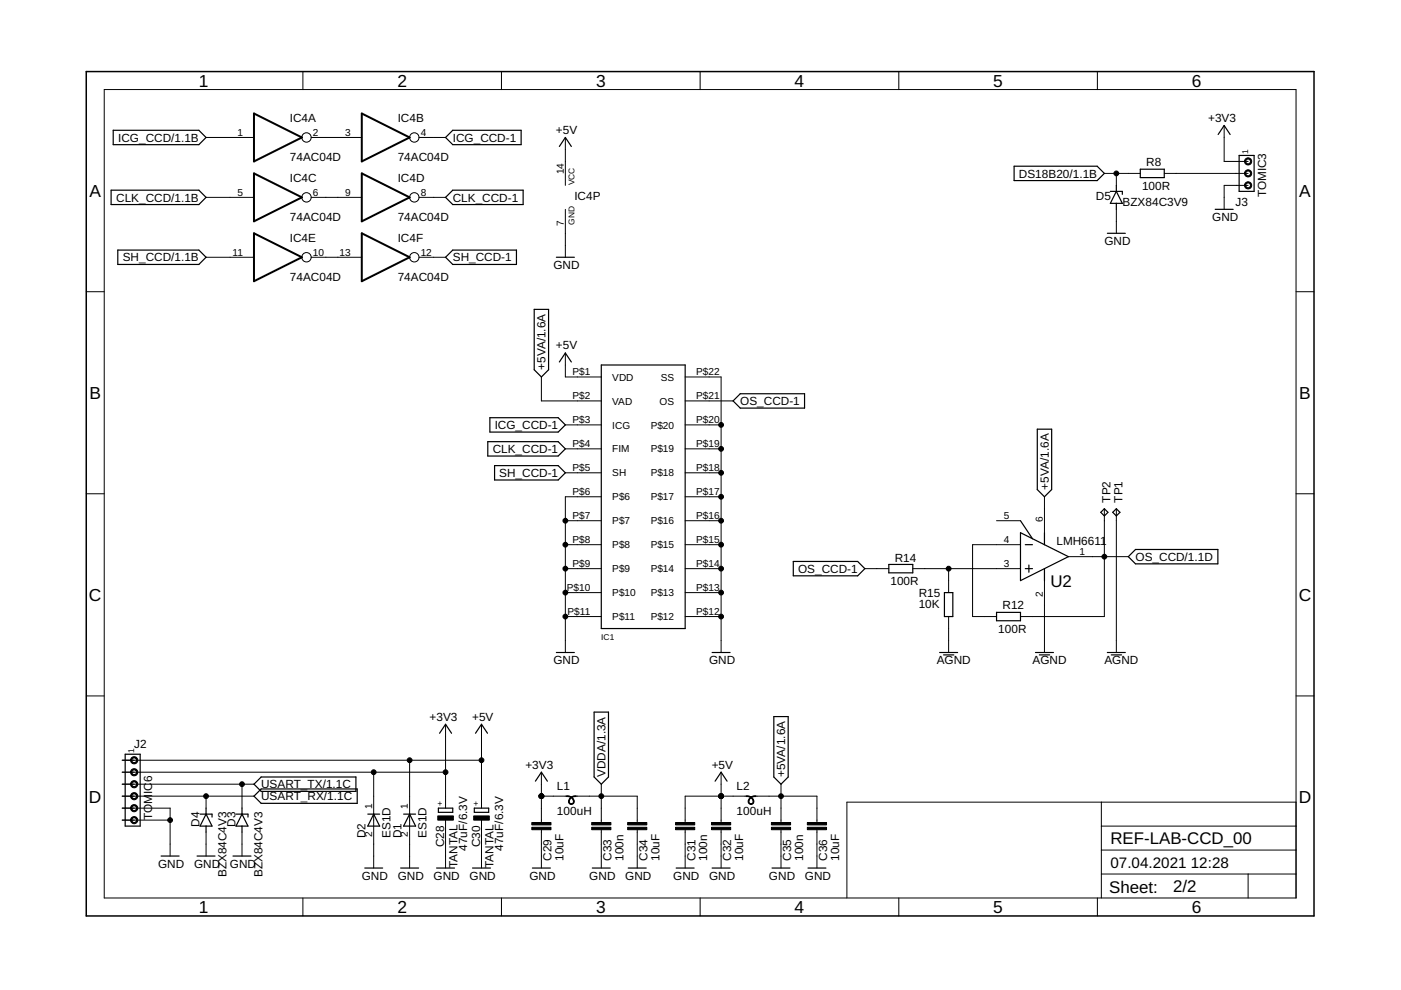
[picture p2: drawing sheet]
<svg xmlns="http://www.w3.org/2000/svg" width="297mm" height="210mm" viewBox="0 0 297 210" stroke-linecap="round" stroke-linejoin="round" font-family="sans-serif">
<g fill="none" stroke="#000" stroke-width=".25">
<path d="M24 27.6h18.2l1.5 1.5-1.5 1.6h-18.2zM94.5 29.1l1.5-1.5h14.5v3.1h-14.5zM118.6 31.1l1.3-2 1.2 2M215 35.2h17.6l1.5 1.6-1.5 1.5h-17.6zM236.7 39.3v1.3M241.8 35.9h5v1.8h-5zM258.3 28.5l1.2-1.9 1.3 1.9M262.7 33h3.2v7.6h-3.2zM23.6 40.3h18.6l1.5 1.5-1.5 1.6h-18.6zM25 53h17.2l1.5 1.5-1.5 1.6h-17.2zM94.5 41.8l1.5-1.5h14.9v3.1h-14.9zM94.5 54.5l1.5-1.5h13.5v3.1h-13.5z"/>
<path d="M118 54.5h3.8M234.8 49.5h3.8M235.4 40.6h2.6v.6M236.7 40.6l1.3 2.5h-2.6zM236.7 43.1v1.3M257.6 44.4h3.9M113.3 65.6h3v12.8l-1.5 1.5-1.5-1.5zM118.6 76.8l1.3-2 1.2 2M127.5 77.4h17.8v55.9h-17.8zM103.4 93.6h14.9l1.6 1.6-1.6 1.5h-14.9zM103.9 88.6h14.4l1.6 1.5-1.6 1.5h-14.4zM104.9 98.7h13.4l1.6 1.5-1.6 1.6h-13.4z"/>
<path d="M155.4 85l1.6-1.5h13.6v3h-13.6zM219.9 91h3.1v12.8l-1.6 1.5-1.5-1.5zM168.2 119h13.6l1.6 1.6-1.6 1.5h-13.6zM188.4 119.7h5.1v1.8h-5.1zM216.4 112.9l10.1 5.1-10.1 5.1zM216.4 110.4l2.5 3.8M217.4 115.5h1.5M218.1 119.8v1.5M221.4 112.9v2.6M233.4 108.6l.7-.7 .8 .7-.8 .8zM235.9 108.6l.8-.7 .7 .7-.7 .8zM239.2 118l1.5-1.5h17.5v3h-17.5z"/>
<path d="M118 138.3h3.8M151 138.3h3.8M199.2 138.3h3.8M200 138.9h2.2M200.2 125.6h1.8v5.1h-1.8zM211.3 129.8h5.1v1.8h-5.1zM217.4 120.6h1.5M219.5 138.3h3.9M220.4 138.9h2.1M221.4 120.6v2.5M234.8 138.3h3.8M235.6 138.9h2.2"/>
<path d="M26.5 159.9h3.2v15.3h-3.2zM93.2 155.5l1.3-1.9 1.2 1.9M100.8 155.5l1.3-1.9 1.3 1.9M126 151h3v13.7l-1.5 1.6-1.5-1.6zM164.1 151.9h3v12.8l-1.5 1.6-1.5-1.6zM42.4 172.6h2.6v.6M43.7 172.6l1.3 2.6h-2.6zM43.7 171.3v1.3M43.7 175.2v1.2M50 172.6h2.6v.6M51.3 172.6l1.3 2.6h-2.6zM51.3 171.3v1.3"/>
<path d="M51.3 175.2v1.2M53.8 166.3l1.6-1.6h20.1v3.1h-20.1zM53.8 168.8l1.6-1.5h20.3v3h-20.3zM78 172.6h2.5M79.2 172.6l1.3 2.6h-2.5zM85.6 172.6h2.5M86.8 172.6l1.3 2.6h-2.5zM92.9 171.3h3.1v.9h-3.1zM100.6 171.3h3v.9h-3zM113.5 165.6l1.3-1.9 1.3 1.9M151.6 165.6l1.3-1.9 1.3 1.9M34.2 181.5h3.8"/>
<path d="M41.8 181.5h3.8M49.4 181.5h3.8M77.3 184h3.8M84.9 184h3.9M92.6 184h3.8M100.2 184h3.8M112.9 184h3.8M125.6 184h3.8M133.2 184h3.8M143.4 184h3.8M151 184h3.8M163.7 184h3.8"/>
<path d="M171.3 184h3.8"/>
</g>
<g fill="none" stroke="#000" stroke-width=".21">
<path d="M22.1 19h252.7v171.4h-252.7zM64.2 15.2v3.8M106.3 15.2v3.8M148.4 15.2v3.8M190.6 15.2v3.8M232.7 15.2v3.8M43.7 29.1h10.1M66 29.1h10.7M88.8 29.1h5.7M119.9 29.1v10.2M234.1 36.8h7.7M236.7 36.8v2.5"/>
<path d="M246.8 36.8h17.8M259.5 26.6v7.6h5.1M264.6 39.3h-5.1v5.1M43.7 41.8h10.1M43.7 54.5h10.1M66 41.8h10.7M66 54.5h10.7M88.8 41.8h5.7M88.8 54.5h5.7M119.9 44.4v10.1M236.7 44.4v5.1M18.3 61.8h3.8"/>
<path d="M114.8 79.9v5.1h12.7M119.9 74.8v5.1h7.6M145.3 79.9h7.6v58.4M274.8 61.8h3.8M119.9 90.1h7.6M119.9 95.2h7.6M145.3 85h10.1M145.3 90.1h7.6M145.3 95.2h7.6M18.3 104.7h3.8M119.9 100.2h7.6M119.9 110.4h7.6"/>
<path d="M119.9 115.5h7.6M127.5 105.3h-7.6v33M145.3 100.2h7.6M145.3 105.3h7.6M145.3 110.4h7.6M145.3 115.5h7.6M211.3 110.4h5.1M216.4 115.5h-10.2v15.2h5.1M221.4 105.3v7.6M226.5 118h12.7M234.1 107.9v22.8h-17.7M236.7 107.9v30.4"/>
<path d="M274.8 104.7h3.8M119.9 120.6h7.6M119.9 125.6h7.6M119.9 130.7h7.6M145.3 120.6h7.6M145.3 125.6h7.6M145.3 130.7h7.6M183.4 120.6h5M193.5 120.6h22.9M201.1 120.6v5M201.1 130.7v7.6M221.4 123.1v15.2"/>
<path d="M18.3 147.6h3.8M94.5 153.6v17.7M102.1 153.6v17.7M274.8 147.6h3.8M25.9 171.3h10.2v10.2M25.9 168.8h27.9M25.9 161.2h76.2M25.9 163.7h68.6M25.9 166.3h27.9M25.9 173.9h10.2M43.7 168.8v2.5M43.7 176.4v5.1"/>
<path d="M51.3 166.3v5M51.3 176.4v5.1M79.2 163.7v20.3M86.8 161.2v22.8M94.5 173.9v10.1M102.1 173.9v10.1M114.8 168.8h5.3M114.8 163.7v10.7M114.8 175.9v8.1M122.2 168.8h12.9v5.6M127.5 166.3v8.1M127.5 175.9v8.1"/>
<path d="M135.1 175.9v8.1M145.3 175.9v8.1M152.9 163.7v10.7M152.9 175.9v8.1M158.2 168.8h-12.9v5.6M160.3 168.8h12.9v5.6M165.6 166.3v8.1M165.6 175.9v8.1M173.2 175.9v8.1M233.5 170.1v20.3M233.5 175.2h41.3M274.8 170.1h-95.2v20.3"/>
<path d="M64.2 190.4v3.8M106.3 190.4v3.8M148.4 190.4v3.8M190.6 190.4v3.8M232.7 190.4v3.8M233.5 185.3h41.3M233.5 180.2h41.3M264.6 185.3v5.1"/>
<circle cx="65" cy="29.1" r=".99"/>
<circle cx="87.8" cy="29.1" r=".99"/>
<circle cx="65" cy="41.8" r=".99"/>
<circle cx="65" cy="54.5" r=".99"/>
<circle cx="87.8" cy="41.8" r=".99"/>
<circle cx="87.8" cy="54.5" r=".99"/>
</g>
<path d="M18.3 15.2h260.3v179h-260.3z" fill="none" stroke="#000" stroke-width=".32"/>
<path d="M53.8 24.1l10.2 5-10.2 5.1zM53.8 36.8l10.2 5-10.2 5.1zM76.7 24.1l10.1 5-10.1 5.1zM76.7 36.8l10.1 5-10.1 5.1zM53.8 49.5l10.2 5-10.2 5.1zM76.7 49.5l10.1 5-10.1 5.1z" fill="none" stroke="#000" stroke-width=".42"/>
<g fill="#000" stroke="#000" stroke-width=".21">
<path d="M92.8 173h3.3v.9h-3.3zM100.4 173h3.3v.9h-3.3zM112.8 175.4h4v.5h-4zM112.8 174.4h4v.5h-4zM125.5 175.4h4v.5h-4zM125.5 174.4h4v.5h-4zM133.1 175.4h4v.5h-4zM133.1 174.4h4v.5h-4zM143.2 175.4h4.1v.5h-4.1zM143.2 174.4h4.1v.5h-4.1zM150.9 175.4h4v.5h-4zM150.9 174.4h4v.5h-4z"/>
<path d="M163.6 175.4h4v.5h-4zM163.6 174.4h4v.5h-4zM171.2 175.4h4v.5h-4zM171.2 174.4h4v.5h-4z"/>
</g>
<g fill="#000" stroke="#000" stroke-width=".21">
<path d="M264 33.7a.76 .76 0 0 1 1.3 .1 .76 .76 0 0 1-.4 1.1 .76 .76 0 0 1-1-.7h.2a.51 .51 0 0 1 .7-.4 .51 .51 0 0 1 .2 .8 .51 .51 0 0 1-.9-.2v-.2h-.2z" fill-rule="evenodd"/>
<path d="M264 36.3a.76 .76 0 0 1 1.3 0 .76 .76 0 0 1-.4 1.2 .76 .76 0 0 1-1-.7h.2a.51 .51 0 0 1 .7-.5 .51 .51 0 0 1 .2 .9 .51 .51 0 0 1-.9-.3v-.1h-.2z" fill-rule="evenodd"/>
<path d="M264 38.8a.76 .76 0 0 1 1.3 .1 .76 .76 0 0 1-.4 1.1 .76 .76 0 0 1-1-.7h.2a.51 .51 0 0 1 .7-.4 .51 .51 0 0 1 .2 .8 .51 .51 0 0 1-.9-.2v-.2h-.2z" fill-rule="evenodd"/>
<path d="M27.9 160.7a.77 .77 0 0 1 1.2 0 .77 .77 0 0 1-.4 1.2 .77 .77 0 0 1-1-.7h.2a.51 .51 0 0 1 .8-.4 .51 .51 0 0 1 .1 .8 .51 .51 0 0 1-.8-.2l-.1-.2h-.2z" fill-rule="evenodd"/>
<path d="M27.9 163.2a.77 .77 0 0 1 1.2 .1 .77 .77 0 0 1-.4 1.2 .77 .77 0 0 1-1-.8h.2a.51 .51 0 0 1 .8-.4 .51 .51 0 0 1 .1 .9 .51 .51 0 0 1-.8-.3l-.1-.2h-.2z" fill-rule="evenodd"/>
<path d="M27.9 165.8a.77 .77 0 0 1 1.2 0 .77 .77 0 0 1-.4 1.2 .77 .77 0 0 1-1-.7h.2a.51 .51 0 0 1 .8-.4 .51 .51 0 0 1 .1 .8 .51 .51 0 0 1-.8-.2l-.1-.2h-.2z" fill-rule="evenodd"/>
<path d="M27.9 168.3a.77 .77 0 0 1 1.2 .1 .77 .77 0 0 1-.4 1.1 .77 .77 0 0 1-1-.7h.2a.51 .51 0 0 1 .8-.4 .51 .51 0 0 1 .1 .8 .51 .51 0 0 1-.8-.2l-.1-.2h-.2z" fill-rule="evenodd"/>
<path d="M27.9 170.9a.77 .77 0 0 1 1.2 0 .77 .77 0 0 1-.4 1.2 .77 .77 0 0 1-1-.8h.2a.51 .51 0 0 1 .8-.4 .51 .51 0 0 1 .1 .9 .51 .51 0 0 1-.8-.3l-.1-.2h-.2z" fill-rule="evenodd"/>
<path d="M27.9 173.4a.77 .77 0 0 1 1.2 0 .77 .77 0 0 1-.4 1.2 .77 .77 0 0 1-1-.7h.2a.51 .51 0 0 1 .8-.4 .51 .51 0 0 1 .1 .8 .51 .51 0 0 1-.8-.2l-.1-.2h-.2z" fill-rule="evenodd"/>
<path d="M120.6 169.8h.1a.45 .45 0 0 0 .4 .6 .45 .45 0 0 0 .5-.6h.1a.6 .6 0 0 1-.6 .8 .6 .6 0 0 1-.5-.8z" fill-rule="evenodd"/>
<path d="M120.1 168.7l.6 .1 .5 .2-.1 .1-1-.2z" fill-rule="evenodd"/>
<path d="M120.8 169.2l.3-.2 .1 .1-.5 .7h-.1z" fill-rule="evenodd"/>
<path d="M121.2 169l.5 .8h-.1l-.5-.7z" fill-rule="evenodd"/>
<path d="M121.1 169l.5-.2 .6-.1v.2l-1 .2z" fill-rule="evenodd"/>
<path d="M158.6 169.8h.2a.45 .45 0 0 0 .4 .6 .45 .45 0 0 0 .5-.6h.1a.61 .61 0 0 1-.6 .8 .61 .61 0 0 1-.6-.8z" fill-rule="evenodd"/>
<path d="M158.2 168.7l.6 .1 .5 .2-.1 .1-1-.2z" fill-rule="evenodd"/>
<path d="M158.9 169.2l.3-.2 .1 .1-.5 .7h-.2z" fill-rule="evenodd"/>
<path d="M159.3 169l.5 .8h-.1l-.5-.7z" fill-rule="evenodd"/>
<path d="M159.2 169l.5-.2 .6-.1v.2l-1 .2z" fill-rule="evenodd"/>
<circle cx="236.7" cy="36.8" r=".51"/>
<circle cx="152.9" cy="95.2" r=".51"/>
<circle cx="152.9" cy="90.1" r=".51"/>
<circle cx="119.9" cy="115.5" r=".51"/>
<circle cx="119.9" cy="110.4" r=".51"/>
<circle cx="152.9" cy="100.2" r=".51"/>
<circle cx="152.9" cy="105.3" r=".51"/>
<circle cx="152.9" cy="115.5" r=".51"/>
<circle cx="152.9" cy="110.4" r=".51"/>
<circle cx="234.1" cy="118" r=".51"/>
<circle cx="119.9" cy="125.6" r=".51"/>
<circle cx="119.9" cy="120.6" r=".51"/>
<circle cx="119.9" cy="130.7" r=".51"/>
<circle cx="152.9" cy="130.7" r=".51"/>
<circle cx="152.9" cy="125.6" r=".51"/>
<circle cx="152.9" cy="120.6" r=".51"/>
<circle cx="201.1" cy="120.6" r=".51"/>
<circle cx="36.1" cy="173.9" r=".51"/>
<circle cx="43.7" cy="168.8" r=".51"/>
<circle cx="51.3" cy="166.3" r=".51"/>
<circle cx="79.2" cy="163.7" r=".51"/>
<circle cx="86.8" cy="161.2" r=".51"/>
<circle cx="94.5" cy="163.7" r=".51"/>
<circle cx="102.1" cy="161.2" r=".51"/>
<circle cx="114.8" cy="168.8" r=".51"/>
<circle cx="127.5" cy="168.8" r=".51"/>
<circle cx="152.9" cy="168.8" r=".51"/>
<circle cx="165.6" cy="168.8" r=".51"/>
</g>
<g font-size="3.7">
<text x="42.1" y="18.4">1</text>
<text x="84.3" y="18.4">2</text>
<text x="126.4" y="18.4">3</text>
<text x="168.5" y="18.4">4</text>
<text x="210.6" y="18.4">5</text>
<text x="252.7" y="18.4">6</text>
<text x="19" y="41.7">A</text>
<text x="275.5" y="41.7">A</text>
<text x="19" y="84.6">B</text>
<text x="275.5" y="84.6">B</text>
<text x="18.9" y="127.4">C</text>
<text x="275.4" y="127.4">C</text>
<text x="18.9" y="170.3">D</text>
<text x="275.4" y="170.3">D</text>
<text x="42.1" y="193.6">1</text>
<text x="84.3" y="193.6">2</text>
<text x="126.4" y="193.6">3</text>
<text x="168.5" y="193.6">4</text>
<text x="210.6" y="193.6">5</text>
<text x="252.7" y="193.6">6</text>
</g>
<g font-size="3.6">
<text x="222.7" y="124.4">U2</text>
<text x="235.4" y="179">REF-LAB-CCD_00</text>
<text x="235.2" y="189.3">Sheet:</text>
<text x="248.8" y="189.1">2/2</text>
</g>
<g font-size="3.2">
<text x="235.4" y="184">07.04.2021</text>
<text x="252.5" y="184">12:28</text>
</g>
<g font-size="2.5">
<text x="61.5" y="26">IC4A</text>
<text x="84.3" y="26">IC4B</text>
<text x="117.9" y="28.4">+5V</text>
<text x="256.2" y="25.8">+3V3</text>
<text x="25.1" y="30">ICG_CCD/1.1B</text>
<text x="61.5" y="34.2">74AC04D</text>
<text x="84.3" y="34.2">74AC04D</text>
<text x="96" y="30">ICG_CCD-1</text>
<text x="243" y="35.3">R8</text>
<text x="61.5" y="38.7">IC4C</text>
<text x="84.3" y="38.7">IC4D</text>
<text x="216" y="37.7">DS18B20/1.1B</text>
<text x="242.1" y="40.3">100R</text>
<text x="268.4" y="41.8" transform="rotate(-90 268.4 41.8)">TOMIC3</text>
<text x="24.6" y="42.7">CLK_CCD/1.1B</text>
<text x="61.5" y="46.9">74AC04D</text>
<text x="84.3" y="46.9">74AC04D</text>
<text x="96" y="42.7">CLK_CCD-1</text>
<text x="121.8" y="42.5">IC4P</text>
<text x="232.4" y="42.5">D5</text>
<text x="238" y="43.6">BZX84C3V9</text>
<text x="257" y="46.9">GND</text>
<text x="262" y="43.6">J3</text>
<text x="61.5" y="51.4">IC4E</text>
<text x="84.3" y="51.4">IC4F</text>
<text x="234.1" y="52">GND</text>
<text x="26" y="55.4">SH_CCD/1.1B</text>
<text x="61.5" y="59.6">74AC04D</text>
<text x="84.3" y="59.6">74AC04D</text>
<text x="96" y="55.4">SH_CCD-1</text>
<text x="117.3" y="57.1">GND</text>
<text x="117.9" y="74.1">+5V</text>
<text x="115.7" y="78.4" transform="rotate(-90 115.7 78.4)">+5VA/1.6A</text>
<text x="156.9" y="85.9">OS_CCD-1</text>
<text x="104.9" y="91">ICG_CCD-1</text>
<text x="104.5" y="96.1">CLK_CCD-1</text>
<text x="105.9" y="101.1">SH_CCD-1</text>
<text x="222.3" y="103.8" transform="rotate(-90 222.3 103.8)">+5VA/1.6A</text>
<text x="235.4" y="106.6" transform="rotate(-90 235.4 106.6)">TP2</text>
<text x="238" y="106.6" transform="rotate(-90 238 106.6)">TP1</text>
<text x="189.7" y="119.1">R14</text>
<text x="224" y="115.5">LMH6611</text>
<text x="240.8" y="118.9">OS_CCD/1.1D</text>
<text x="169.2" y="121.5">OS_CCD-1</text>
<text x="188.8" y="124.1">100R</text>
<text x="194.8" y="128.9">10K</text>
<text x="194.8" y="126.7">R15</text>
<text x="212.6" y="129.2">R12</text>
<text x="211.7" y="134.3">100R</text>
<text x="117.3" y="140.9">GND</text>
<text x="150.3" y="140.9">GND</text>
<text x="198.6" y="140.9">AGND</text>
<text x="218.9" y="140.9">AGND</text>
<text x="234.1" y="140.9">AGND</text>
<text x="91.1" y="152.8">+3V3</text>
<text x="100.1" y="152.8">+5V</text>
<text x="28.4" y="158.7">J2</text>
<text x="32.3" y="165.9" transform="rotate(-90 32.3 165.9)">6</text>
<text x="55.4" y="167.2">USART_TX/1.1C</text>
<text x="111.4" y="163">+3V3</text>
<text x="118.1" y="167.5">L1</text>
<text x="128.4" y="164.7" transform="rotate(-90 128.4 164.7)">VDDA/1.3A</text>
<text x="150.9" y="163">+5V</text>
<text x="156.2" y="167.5">L2</text>
<text x="166.5" y="164.7" transform="rotate(-90 166.5 164.7)">+5VA/1.6A</text>
<text x="32.3" y="173.9" transform="rotate(-90 32.3 173.9)">TOM</text>
<text x="32.3" y="168.4" transform="rotate(-90 32.3 168.4)">IC</text>
<text x="55.4" y="169.7">USART_RX/1.1C</text>
<text x="118.1" y="172.9">100uH</text>
<text x="156.2" y="172.9">100uH</text>
<text x="42.3" y="175.3" transform="rotate(-90 42.3 175.3)">D4</text>
<text x="49.9" y="175.3" transform="rotate(-90 49.9 175.3)">D3</text>
<text x="77.5" y="177.7" transform="rotate(-90 77.5 177.7)">D2</text>
<text x="82.8" y="177.7" transform="rotate(-90 82.8 177.7)">ES1D</text>
<text x="85.1" y="177.7" transform="rotate(-90 85.1 177.7)">D1</text>
<text x="90.4" y="177.7" transform="rotate(-90 90.4 177.7)">ES1D</text>
<text x="94.2" y="179.6" transform="rotate(-90 94.2 179.6)">C28</text>
<text x="101.8" y="179.6" transform="rotate(-90 101.8 179.6)">C30</text>
<text x="33.5" y="184">GND</text>
<text x="41.1" y="184">GND</text>
<text x="48" y="186" transform="rotate(-90 48 186)">BZX84C4V3</text>
<text x="48.8" y="184">GND</text>
<text x="55.6" y="186" transform="rotate(-90 55.6 186)">BZX84C4V3</text>
<text x="97" y="184" transform="rotate(-90 97 184)">TANTAL</text>
<text x="99.1" y="180.4" transform="rotate(-90 99.1 180.4)">47uF/6.3V</text>
<text x="104.6" y="184" transform="rotate(-90 104.6 184)">TANTAL</text>
<text x="106.7" y="180.4" transform="rotate(-90 106.7 180.4)">47uF/6.3V</text>
<text x="116.9" y="182.5" transform="rotate(-90 116.9 182.5)">C29</text>
<text x="119.5" y="182.5" transform="rotate(-90 119.5 182.5)">10uF</text>
<text x="129.6" y="182.5" transform="rotate(-90 129.6 182.5)">C33</text>
<text x="132.2" y="182.5" transform="rotate(-90 132.2 182.5)">100n</text>
<text x="137.3" y="182.5" transform="rotate(-90 137.3 182.5)">C34</text>
<text x="139.8" y="182.5" transform="rotate(-90 139.8 182.5)">10uF</text>
<text x="147.4" y="182.5" transform="rotate(-90 147.4 182.5)">C31</text>
<text x="150" y="182.5" transform="rotate(-90 150 182.5)">100n</text>
<text x="155" y="182.5" transform="rotate(-90 155 182.5)">C32</text>
<text x="157.6" y="182.5" transform="rotate(-90 157.6 182.5)">10uF</text>
<text x="167.7" y="182.5" transform="rotate(-90 167.7 182.5)">C35</text>
<text x="170.3" y="182.5" transform="rotate(-90 170.3 182.5)">100n</text>
<text x="175.4" y="182.5" transform="rotate(-90 175.4 182.5)">C36</text>
<text x="177.9" y="182.5" transform="rotate(-90 177.9 182.5)">10uF</text>
<text x="76.7" y="186.6">GND</text>
<text x="84.3" y="186.6">GND</text>
<text x="91.9" y="186.6">GND</text>
<text x="99.6" y="186.6">GND</text>
<text x="112.3" y="186.6">GND</text>
<text x="124.9" y="186.6">GND</text>
<text x="132.6" y="186.6">GND</text>
<text x="142.7" y="186.6">GND</text>
<text x="150.3" y="186.6">GND</text>
<text x="163" y="186.6">GND</text>
<text x="170.7" y="186.6">GND</text>
</g>
<g font-size="2.1">
<text x="50.3" y="28.8">1</text>
<text x="66.3" y="28.8">2</text>
<text x="73.2" y="28.8">3</text>
<text x="89.2" y="28.8">4</text>
<text x="50.3" y="41.5">5</text>
<text x="66.3" y="41.5">6</text>
<text x="73.2" y="41.5">9</text>
<text x="89.2" y="41.5">8</text>
<text x="119.5" y="37" transform="rotate(-90 119.5 37)">14</text>
<text x="119.5" y="47.9" transform="rotate(-90 119.5 47.9)">7</text>
<text x="49.3" y="54.2">11</text>
<text x="66.3" y="54.2">10</text>
<text x="72" y="54.2">13</text>
<text x="89.2" y="54.2">12</text>
<text x="121.4" y="79.6">P$1</text>
<text x="129.8" y="80.7">VDD</text>
<text x="140.1" y="80.7">SS</text>
<text x="147.6" y="79.6">P$22</text>
<text x="121.4" y="84.7">P$2</text>
<text x="121.4" y="89.7">P$3</text>
<text x="129.8" y="85.8">VAD</text>
<text x="139.8" y="85.8">OS</text>
<text x="147.6" y="89.7">P$20</text>
<text x="147.6" y="84.7">P$21</text>
<text x="121.4" y="94.8">P$4</text>
<text x="129.8" y="90.9">ICG</text>
<text x="129.8" y="95.9">FIM</text>
<text x="138" y="95.9">P$19</text>
<text x="138" y="90.9">P$20</text>
<text x="147.6" y="94.8">P$19</text>
<text x="121.4" y="99.9">P$5</text>
<text x="129.8" y="101">SH</text>
<text x="138" y="101">P$18</text>
<text x="147.6" y="99.9">P$18</text>
<text x="121.4" y="105">P$6</text>
<text x="129.8" y="106.1">P$6</text>
<text x="138" y="106.1">P$17</text>
<text x="147.6" y="105">P$17</text>
<text x="121.4" y="110.1">P$7</text>
<text x="129.8" y="111.2">P$7</text>
<text x="138" y="111.2">P$16</text>
<text x="147.6" y="110.1">P$16</text>
<text x="212.9" y="110.1">5</text>
<text x="221.1" y="110.6" transform="rotate(-90 221.1 110.6)">6</text>
<text x="121.4" y="115.1">P$8</text>
<text x="129.8" y="116.2">P$8</text>
<text x="138" y="116.2">P$15</text>
<text x="147.6" y="115.1">P$15</text>
<text x="212.9" y="115.1">4</text>
<text x="228.9" y="117.7">1</text>
<text x="120.2" y="125.3">P$10</text>
<text x="121.4" y="120.2">P$9</text>
<text x="129.8" y="121.3">P$9</text>
<text x="138" y="121.3">P$14</text>
<text x="147.6" y="125.3">P$13</text>
<text x="147.6" y="120.2">P$14</text>
<text x="212.9" y="120.2">3</text>
<text x="120.3" y="130.4">P$11</text>
<text x="129.8" y="126.4">P$10</text>
<text x="129.8" y="131.5">P$11</text>
<text x="138" y="131.5">P$12</text>
<text x="138" y="126.4">P$13</text>
<text x="147.6" y="130.4">P$12</text>
<text x="221.1" y="126.6" transform="rotate(-90 221.1 126.6)">2</text>
<text x="78.9" y="171.6" transform="rotate(-90 78.9 171.6)">1</text>
<text x="86.5" y="171.6" transform="rotate(-90 86.5 171.6)">1</text>
<text x="78.9" y="177.4" transform="rotate(-90 78.9 177.4)">2</text>
<text x="86.5" y="177.4" transform="rotate(-90 86.5 177.4)">2</text>
</g>
<g font-size="1.8">
<text x="264.6" y="32.7" transform="rotate(-90 264.6 32.7)">1</text>
<text x="121.8" y="39.3" transform="rotate(-90 121.8 39.3)">VCC</text>
<text x="121.8" y="47.7" transform="rotate(-90 121.8 47.7)">GND</text>
<text x="127.5" y="135.8">IC1</text>
<text x="28.4" y="159.6" transform="rotate(-90 28.4 159.6)">1</text>
<text x="93.9" y="170.9" transform="rotate(-90 93.9 170.9)">+</text>
<text x="101.5" y="170.9" transform="rotate(-90 101.5 170.9)">+</text>
</g>
</svg>
